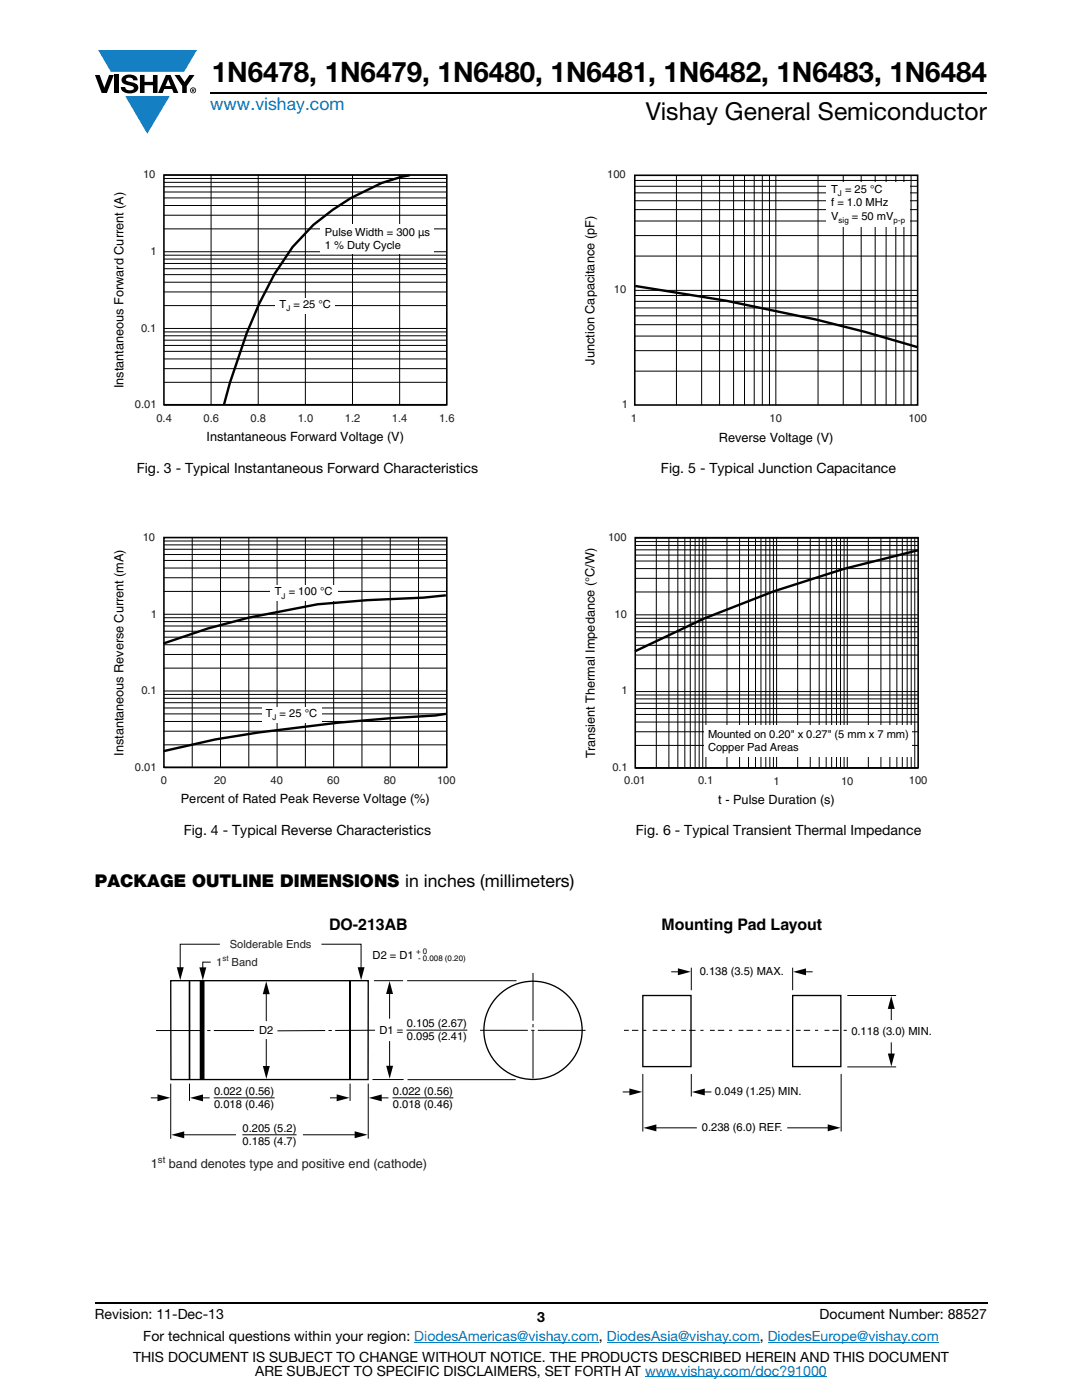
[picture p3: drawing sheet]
<svg xmlns="http://www.w3.org/2000/svg" width="216mm" height="279mm" viewBox="0 0 216 279" stroke-linecap="round" stroke-linejoin="round" font-family="sans-serif">
<g fill="#147fc3">
<path d="M19.6 10h19.7l-2.6 4.3h-1.1h-13.5z"/>
<path d="M25 19.2h8.9l-4.5 7.5z"/>
</g>
<g fill="#000">
<path d="M18.9 15h1l.9 2.5 1-2.5h.9l-1.4 3.6h-1zM22.9 15h.9v3.6h-.9zM24.6 15.3a2.1 2.1 0 0 1 2.8 .3l.1 .4h-.9a.79 .79 0 0 0-.7-.5 .79 .79 0 0 0-.8 .4l.3 .3 1 .2a1.08 1.08 0 0 1 1.2 1 1.08 1.08 0 0 1-1.1 1.2 1.73 1.73 0 0 1-2.4-1.2h.9a.96 .96 0 0 0 .8 .6 .96 .96 0 0 0 .9-.4 1.31 1.31 0 0 0-1.2-.6 1.03 1.03 0 0 1-1.1-.6 1.03 1.03 0 0 1 .2-1.1zM27.9 15h.9v1.3h1.7v-1.3h.9v3.6h-.9v-1.6h-1.7v1.6h-.9zM34.8 15h1.1l.9 1.4 1-1.4h1l-1.5 2.2v1.4h-.9v-1.4z"/>
<path d="M33.6 15.9l.5 1.3h-1.1zM33.1 15l-1.6 3.6h1l.3-.8h1.5l.3 .8h1l-1.6-3.6z"/>
<path d="M38.4 17.8h.2v.2h-.2zM38.3 17.7v.7h.1v-.3l.4 .3-.2-.3 .2-.2-.1-.2z"/>
<path d="M38.1 18a.46 .46 0 0 1 .9 0 .46 .46 0 0 1-.9 0zM37.9 18a.6 .6 0 0 0 1.2 0 .6 .6 0 0 0-1.2 0z"/>
</g>
<path d="M42 18.6h155M18.9 260h178.1" fill="none" stroke="#000" stroke-width=".36"/>
<path d="M82.7 267.9h36.8M121.1 267.9h30.5M128.7 274.8h36.3M153.2 267.9h34.1" fill="none" stroke="#007ec4" stroke-width=".2"/>
<path d="M22.4 33.7h68.3v54.9h-68.3z" fill="#fff"/>
<g fill="none" stroke="#000" stroke-width=".2">
<path d="M32.7 39.5h56.4M32.7 36.4h56.4M32.7 37.3h56.4M32.7 38.3h56.4M32.7 35.6h56.4M32.7 34.9h56.4M42.1 34.9v45.8M51.5 34.9v45.8M60.9 34.9v45.8M70.3 34.9v45.8M79.7 34.9v45.8M32.7 58.3h56.4"/>
<path d="M32.7 56.3h56.4M32.7 54.8h56.4M32.7 51.7h56.4M32.7 52.6h56.4M32.7 53.6h56.4M32.7 50.9h56.4M32.7 50.2h56.4M32.7 45.7h56.4M32.7 43h56.4M32.7 41h56.4M32.7 76.3h56.4M32.7 73.6h56.4"/>
<path d="M32.7 71.6h56.4M32.7 70.1h56.4M32.7 67h56.4M32.7 67.9h56.4M32.7 68.9h56.4M32.7 66.2h56.4M32.7 65.6h56.4M32.7 61h56.4M32.7 80.9h56.4"/>
</g>
<path d="M32.7 34.9h56.5v45.9h-56.5z" fill="none" stroke="#000" stroke-width=".32"/>
<path d="M81.7 35l-1.5 .3a43.5 43.5 0 0 0-21.8 14l-3.6 5.4a107 107 0 0 0-10.1 26.1" fill="none" stroke="#000" stroke-width=".48"/>
<g fill="#fff">
<path d="M54.9 59.4h12v3.2h-12z"/>
<path d="M64 44.7h22.7v5.9h-22.7z"/>
<path d="M22.4 106h68.5v54.9h-68.5z"/>
</g>
<g fill="none" stroke="#000" stroke-width=".2">
<path d="M32.7 118h56.4M32.7 115.3h56.4M32.7 113.4h56.4M32.7 111.9h56.4M32.7 108.7h56.4M32.7 109.6h56.4M32.7 110.7h56.4M32.7 108h56.4M32.7 107.3h56.4M38.4 107.3v45.7M44 107.3v45.7M49.6 107.3v45.7"/>
<path d="M55.3 107.3v45.7M60.9 107.3v45.7M66.6 107.3v45.7M72.2 107.3v45.7M77.9 107.3v45.7M83.5 107.3v45.7M32.7 139.4h56.4M32.7 138.6h56.4M32.7 137.9h56.4M32.7 133.3h56.4M32.7 130.6h56.4M32.7 128.7h56.4"/>
<path d="M32.7 127.2h56.4M32.7 124.1h56.4M32.7 124.9h56.4M32.7 126h56.4M32.7 123.3h56.4M32.7 122.6h56.4M32.7 148.6h56.4M32.7 145.9h56.4M32.7 144h56.4M32.7 142.5h56.4M32.7 140.2h56.4M32.7 141.3h56.4"/>
<path d="M32.7 153.2h56.4"/>
</g>
<path d="M32.7 107.3h56.5v45.8h-56.5z" fill="none" stroke="#000" stroke-width=".32"/>
<path d="M89 118.8l-4.4 .5-11.4 .5-9.9 .8-13.7 2.7-8.1 2.1-8.9 3M89 142.5l-2.1 .3a358.6 358.6 0 0 0-43.9 4.8l-10.4 2.3" fill="none" stroke="#000" stroke-width=".48"/>
<g fill="#fff">
<path d="M53.9 116.8h13.4v3.2h-13.4z"/>
<path d="M52.2 141h11.9v3.2h-11.9z"/>
<path d="M116.5 33.7h68.5v55h-68.5z"/>
</g>
<path d="M126.7 35h56.4v45.8h-56.4z" fill="none" stroke="#000" stroke-width=".32"/>
<g fill="none" stroke="#000" stroke-width=".2">
<path d="M126.7 37.2h56.4M126.7 38.5h56.4M126.7 36h56.4M135 35v45.8M140 35v45.8M143.6 35v45.8M146.4 35v45.8M148.6 35v45.8M150.5 35v45.8M152.1 35v45.8M153.5 35v45.8M154.8 35v45.8"/>
<path d="M163.2 35v45.8M168.3 35v45.8M171.8 35v45.8M174.6 35v45.8M176.8 35v45.8M178.7 35v45.8M180.4 35v45.8M181.8 35v45.8M126.7 59h56.4M126.7 57.9h56.4M126.7 51.1h56.4M126.7 47h56.4"/>
<path d="M126.7 44.1h56.4M126.7 41.8h56.4M126.7 40.1h56.4M126.7 74.1h56.4M126.7 70h56.4M126.7 67.1h56.4M126.7 64.8h56.4M126.7 60.1h56.4M126.7 61.5h56.4M126.7 63h56.4"/>
</g>
<path d="M126.7 57.1a352.5 352.5 0 0 1 56.4 12.2" fill="none" stroke="#000" stroke-width=".48"/>
<g fill="#fff">
<path d="M164.9 36.4h16.6v8.8h-16.6z"/>
<path d="M116.5 106h68.5v55h-68.5z"/>
</g>
<g fill="none" stroke="#000" stroke-width=".2">
<path d="M126.8 118.1h56.4M126.8 115.4h56.4M126.8 113.5h56.4M126.8 112h56.4M126.8 108.9h56.4M126.8 109.7h56.4M126.8 110.8h56.4M126.8 108.1h56.4M126.8 107.4h56.4M131 107.4v45.8M133.5 107.4v45.8M135.3 107.4v45.8"/>
<path d="M136.6 107.4v45.8M137.7 107.4v45.8M138.7 107.4v45.8M139.5 107.4v45.8M140.2 107.4v45.8M140.9 107.4v45.8M145.1 107.4v45.8M147.6 107.4v45.8M149.4 107.4v45.8M150.8 107.4v45.8M151.8 107.4v45.8M152.8 107.4v45.8"/>
<path d="M153.6 107.4v45.8M154.3 107.4v45.8M155 107.4v45.8M159.2 107.4v45.8M161.7 107.4v45.8M163.5 107.4v45.8M164.9 107.4v45.8M165.9 107.4v45.8M166.9 107.4v45.8M167.7 107.4v45.8M168.4 107.4v45.8M169.1 107.4v45.8"/>
<path d="M173.3 107.4v45.8M175.8 107.4v45.8M177.6 107.4v45.8M179 107.4v45.8M180 107.4v45.8M181 107.4v45.8M181.8 107.4v45.8M182.5 107.4v45.8M126.8 139.5h56.4M126.8 138.7h56.4M126.8 138h56.4M126.8 133.5h56.4"/>
<path d="M126.8 130.7h56.4M126.8 128.8h56.4M126.8 127.3h56.4M126.8 124.2h56.4M126.8 125h56.4M126.8 126.1h56.4M126.8 123.4h56.4M126.8 122.7h56.4M126.8 148.8h56.4M126.8 146h56.4M126.8 144.1h56.4M126.8 142.6h56.4"/>
<path d="M126.8 140.4h56.4M126.8 141.4h56.4M126.8 153.3h56.4"/>
</g>
<path d="M126.8 107.3h56.4v45.9h-56.4z" fill="none" stroke="#000" stroke-width=".32"/>
<path d="M140.6 144.7h41.4v6.3h-41.4z" fill="#fff"/>
<path d="M183.2 109.8a230.1 230.1 0 0 0-56.5 20.2" fill="none" stroke="#000" stroke-width=".48"/>
<path d="M30.1 182.8h155.7v50.8h-155.7z" fill="#fff"/>
<circle cx="106.4" cy="205.6" r="9.8" fill="none" stroke="#000" stroke-width=".26"/>
<path d="M42.1 192h-1.6v1.5M43.9 188.4h-7.9v5.1" fill="none" stroke="#000" stroke-width=".2"/>
<path d="M35.3 193h1.4l-.7 2.6zM39.8 193.1h1.4l-.7 2.5z" fill="#000"/>
<path d="M69.9 216.3v3.4z" fill="#fff"/>
<path d="M69.9 216.3v3.4" fill="none" stroke="#000" stroke-width=".2"/>
<path d="M73.5 216.3v11z" fill="#fff"/>
<path d="M74.6 195.7h5.8M77.7 197.9v5.4M81.2 195.7h21.9M73.5 216.3v11M74.3 215.4h6.2" fill="none" stroke="#000" stroke-width=".2"/>
<path d="M77.7 195.8l.7 2.6h-1.4z" fill="#000"/>
<path d="M106.4 194.2v22.9M95.8 205.6h21.1" fill="none" stroke="#000" stroke-width=".2" stroke-dasharray="9.5 .7 .7 .7 9.5 9.5 .7 .7 .7 9.5" stroke-linecap="butt"/>
<path d="M34.1 195.7h39.4l-.1 19.7h-39.3z" fill="none" stroke="#000" stroke-width=".26"/>
<path d="M40.3 196.1v18.9" fill="none" stroke="#000" stroke-width=".95"/>
<path d="M81.3 215.5h21.6z" fill="#fff"/>
<path d="M81.3 215.5h21.6" fill="none" stroke="#000" stroke-width=".2"/>
<path d="M37.8 195.9v19.5z" fill="#fff"/>
<path d="M37.8 215.4v-19.5v19.5" fill="none" stroke="#000" stroke-width=".26"/>
<path d="M69.9 195.7v19.7z" fill="#fff"/>
<path d="M69.9 215.4v-19.7v19.7" fill="none" stroke="#000" stroke-width=".26"/>
<path d="M31.1 205.7h19.6M55.4 205.7l19.4-.1" fill="none" stroke="#000" stroke-width=".2" stroke-dasharray="9.5 .7 .7 .7 9.5 9.5 .7 .7 .7 9.5" stroke-linecap="butt"/>
<path d="M53.1 197.9v5.9M64.1 188.4h7.9v5.1M53.1 207.4v5.8M65.8 219.1h1.8M75.7 219.1h1.8M77.7 207.8v5.4M78.3 219.1h12.2M81.1 205.6h12.2" fill="none" stroke="#000" stroke-width=".2"/>
<path d="M53.1 195.8l.7 2.6h-1.4zM71.4 193h1.3l-.6 2.6zM52.5 212.7h1.3l-.7 2.6zM67.2 218.4l2.6 .7-2.6 .7zM73.6 219.1l2.6-.7v1.4zM77.1 212.7h1.3l-.7 2.6z" fill="#000"/>
<path d="M37.8 216.3v3.4z" fill="#fff"/>
<path d="M37.8 216.3v3.4" fill="none" stroke="#000" stroke-width=".2"/>
<path d="M34.1 216.3v11z" fill="#fff"/>
<g fill="none" stroke="#000" stroke-width=".2">
<path d="M133.9 193.9h1.8M137.9 193.1v4.5M158.2 193.1v4.5M160.4 193.9h1.8M169.1 198.7h9.7M30.1 219.1h1.8M34.1 216.3v11M40 219.1h1.8M42.6 219.1h12.2M124.3 217.9h1.8M128.3 214.3v11.5M137.9 214.3v4.5"/>
<path d="M140.2 217.9h1.8M167.8 214.3v11.5M169.1 212.9h9.7M177.8 200.9v2.7M177.8 208v2.7M36.3 226.5h10.8M48.4 226.5h10.8M60.4 226.5h10.8M130.5 225.1h8.5M157.1 225.1h8.5"/>
</g>
<path d="M135.3 193.2l2.5 .7-2.5 .7zM158.2 194l2.6-.7v1.3zM31.4 218.4l2.6 .7-2.6 .7zM37.9 219.1l2.6-.7v1.4zM125.6 217.2l2.6 .7-2.6 .7zM138 217.9l2.6-.7v1.4zM177.2 210.3h1.3l-.6 2.5zM177.8 198.8l.7 2.6h-1.4zM34.2 226.5l2.6-.7v1.4zM70.8 225.8l2.5 .7-2.5 .7zM128.4 225.1l2.6-.7v1.4zM165.2 224.4l2.5 .7-2.5 .7z" fill="#000"/>
<path d="M128.3 198.7h9.6v14.2h-9.6zM158.2 198.7h9.6v14.2h-9.6z" fill="none" stroke="#000" stroke-width=".26"/>
<path d="M124.5 205.6h45" fill="none" stroke="#000" stroke-width=".2" stroke-dasharray="1 .6 1.3 1 .6 1.3" stroke-linecap="butt"/>
<text font-size="5.6" x="42.2" y="16.4">1N6478, 1N6479, 1N6480, 1N6481, 1N6482, 1N6483, 1N6484</text>
<text font-size="4.9" x="128.8" y="24">Vishay General Semiconductor</text>
<text font-size="3.5" fill="#007ec4" x="42" y="21.9">www.vishay.com</text>
<text font-size="3.5" x="18.9" y="177">PACKAGE OUTLINE DIMENSIONS in inches (millimeters)</text>
<g font-size="3.2">
<text x="65.7" y="185.6">DO-213AB</text>
<text x="132" y="185.6">Mounting Pad Layout</text>
</g>
<g font-size="2.8">
<text x="27.3" y="94.3">Fig. 3 - Typical Instantaneous Forward Characteristics</text>
<text x="131.9" y="94.3">Fig. 5 - Typical Junction Capacitance</text>
<text x="36.7" y="166.7">Fig. 4 - Typical Reverse Characteristics</text>
<text x="126.9" y="166.7">Fig. 6 - Typical Transient Thermal Impedance</text>
<text x="18.9" y="263.3">Revision: 11-Dec-13</text>
<text x="107.2" y="263.8">3</text>
<text x="163.6" y="263.3">Document Number: 88527</text>
<text x="28.6" y="267.7">For technical questions within your region: DiodesAmericas@vishay.com, DiodesAsia@vishay.com, DiodesEurope@vishay.com</text>
<text x="26.5" y="271.7">THIS DOCUMENT IS SUBJECT TO CHANGE WITHOUT NOTICE. THE PRODUCTS DESCRIBED HEREIN AND THIS DOCUMENT</text>
<text x="50.9" y="274.6">ARE SUBJECT TO SPECIFIC DISCLAIMERS, SET FORTH AT www.vishay.com/doc?91000</text>
</g>
<g font-size="2.5">
<text x="24.6" y="77.5" transform="rotate(-90 24.6 77.5)">Instantaneous Forward Current (A)</text>
<text x="118.6" y="72.8" transform="rotate(-90 118.6 72.8)">Junction Capacitance (pF)</text>
<text x="41.2" y="88">Instantaneous Forward Voltage (V)</text>
<text x="143.4" y="88.1">Reverse Voltage (V)</text>
<text x="24.6" y="150.8" transform="rotate(-90 24.6 150.8)">Instantaneous Reverse Current (mA)</text>
<text x="118.7" y="151.2" transform="rotate(-90 118.7 151.2)">Transient Thermal Impedance (°C/W)</text>
<text x="36.1" y="160.4">Percent of Rated Peak Reverse Voltage (%)</text>
<text x="143.3" y="160.4">t - Pulse Duration (s)</text>
</g>
<g font-size="2.5" fill="#231f20">
<text x="30.1" y="233">1</text>
<text x="33.7" y="233">band denotes type and positive end (cathode)</text>
</g>
<g font-size="2.2" fill="#231f20">
<text x="28.5" y="35.6">10</text>
<text x="121.2" y="35.6">100</text>
<text x="30" y="50.9">1</text>
<text x="122.5" y="58.5">10</text>
<text x="28.1" y="66.2">0.1</text>
<text x="26.9" y="81.5">0.01</text>
<text x="124.1" y="81.5">1</text>
<text x="31.2" y="84.1">0.4</text>
<text x="40.6" y="84.1">0.6</text>
<text x="50" y="84.1">0.8</text>
<text x="59.4" y="84.1">1.0</text>
<text x="68.8" y="84.1">1.2</text>
<text x="78.2" y="84.1">1.4</text>
<text x="87.6" y="84.1">1.6</text>
<text x="125.9" y="84.3">1</text>
<text x="153.6" y="84.2">10</text>
<text x="181.2" y="84.2">100</text>
<text x="28.5" y="108">10</text>
<text x="121.3" y="108">100</text>
<text x="30.1" y="123.3">1</text>
<text x="122.6" y="123.3">10</text>
<text x="28.2" y="138.6">0.1</text>
<text x="124" y="138.6">1</text>
<text x="26.9" y="153.9">0.01</text>
<text x="122.2" y="153.9">0.1</text>
<text x="32.1" y="156.5">0</text>
<text x="42.7" y="156.5">20</text>
<text x="54" y="156.5">40</text>
<text x="65.3" y="156.5">60</text>
<text x="76.6" y="156.5">80</text>
<text x="87.2" y="156.5">100</text>
<text x="124.5" y="156.5">0.01</text>
<text x="139.3" y="156.5">0.1</text>
<text x="154.3" y="156.6">1</text>
<text x="167.8" y="156.6">10</text>
<text x="181.3" y="156.5">100</text>
<text x="45.9" y="189.2">Solderable Ends</text>
<text x="43.1" y="192.8">1</text>
<text x="46.2" y="192.8">Band</text>
</g>
<g font-size="2.2">
<text x="165.9" y="41.2">f = 1.0 MHz</text>
<text x="165.9" y="38.5">T</text>
<text x="168.6" y="38.5">= 25 °C</text>
<text x="64.8" y="47">Pulse Width = 300 µs</text>
<text x="165.9" y="43.9">V</text>
<text x="170" y="43.9">= 50 mV</text>
<text x="64.8" y="49.7">1 % Duty Cycle</text>
<text x="55.8" y="61.4">T = 25 °C</text>
<text x="54.8" y="118.8">T = 100 °C</text>
<text x="53" y="143">T</text>
<text x="55.8" y="143">= 25 °C</text>
<text x="141.3" y="147.2">Mounted on 0.20&quot; x 0.27&quot; (5 mm x 7 mm)</text>
<text x="141.3" y="149.9">Copper Pad Areas</text>
<text x="74.4" y="191.4">D2 = D1</text>
<text x="139.6" y="194.7">0.138 (3.5) MAX.</text>
<text x="51.7" y="206.3">D2</text>
<text x="75.7" y="206.3">D1 =</text>
<text x="81.2" y="205">0.105 (2.67)</text>
<text x="81.2" y="207.6">0.095 (2.41)</text>
<text x="169.9" y="206.5">0.118 (3.0) MIN.</text>
<text x="42.7" y="218.5">0.022 (0.56)</text>
<text x="42.7" y="221.1">0.018 (0.46)</text>
<text x="78.4" y="218.5">0.022 (0.56)</text>
<text x="78.4" y="221.1">0.018 (0.46)</text>
<text x="142.7" y="218.6">0.049 (1.25) MIN.</text>
<text x="48.4" y="225.8">0.205 (5.2)</text>
<text x="140.1" y="225.8">0.238 (6.0) REF.</text>
<text x="48.4" y="228.5">0.185 (4.7)</text>
</g>
<text font-size="1.9" fill="#231f20" x="31.5" y="232.1">st</text>
<g font-size="1.6">
<text x="167.2" y="39.2">J</text>
<text x="167.3" y="44.5">sig</text>
<text x="178.3" y="44.5">p-p</text>
<text x="57.1" y="62">J</text>
<text x="56.2" y="119.5">J</text>
<text x="54.4" y="143.6">J</text>
<text x="83" y="190.5">+ 0</text>
<text x="83.4" y="191.7">- 0.008 (0.20)</text>
</g>
<text font-size="1.6" fill="#231f20" x="44.4" y="191.8">st</text>
</svg>
